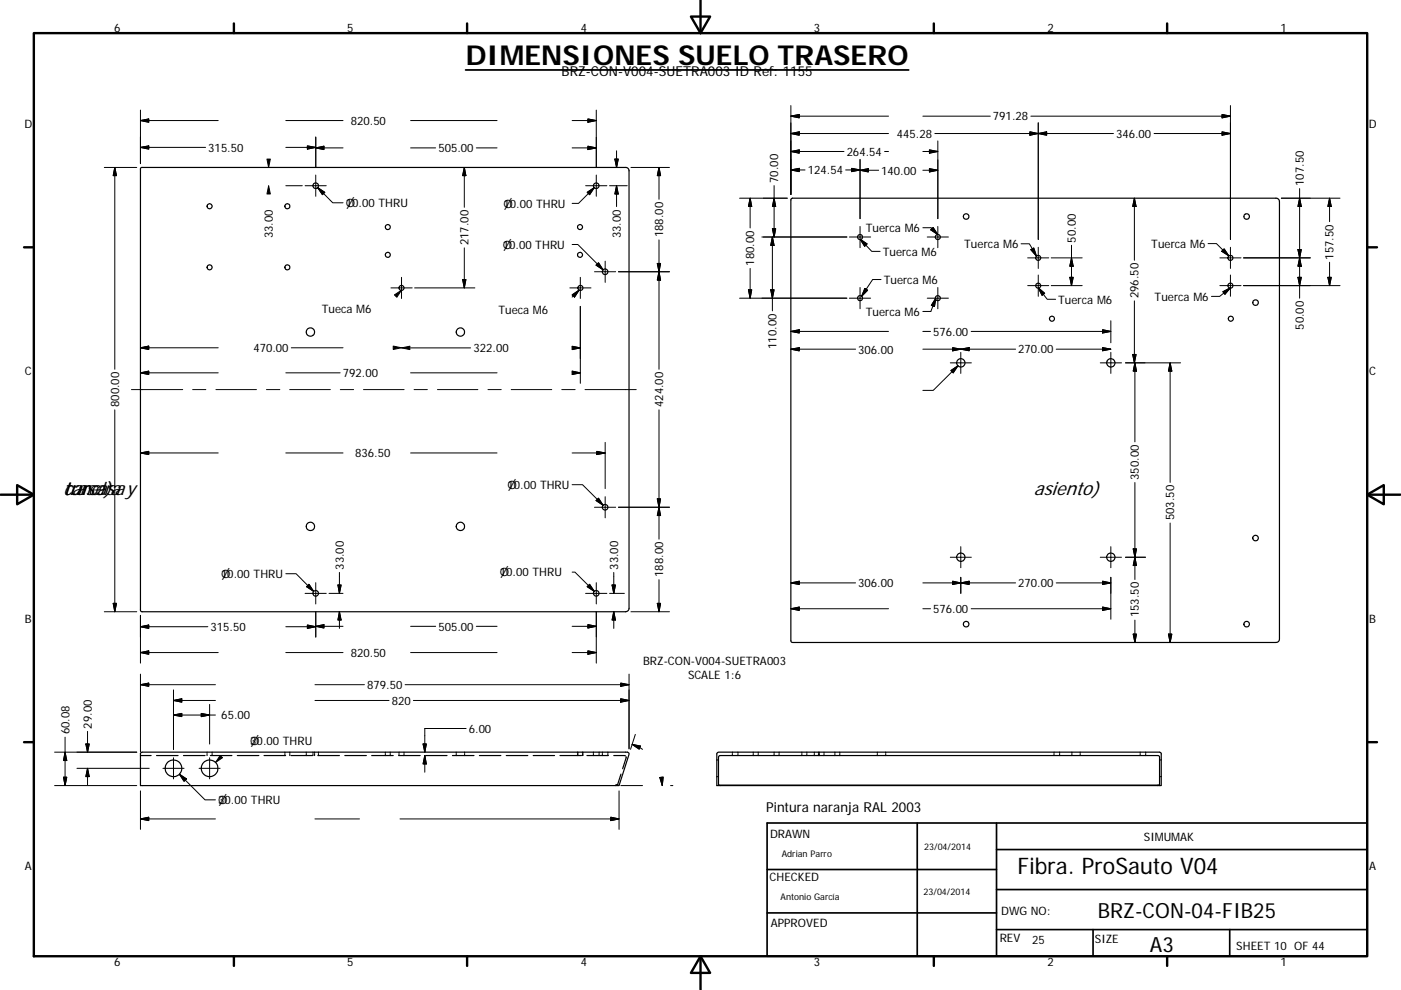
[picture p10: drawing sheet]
<svg xmlns="http://www.w3.org/2000/svg" width="297mm" height="210mm" viewBox="0 0 297 210" stroke-linecap="round" stroke-linejoin="round" font-family="sans-serif">
<g fill="none" stroke="#000" stroke-width=".25">
<path d="M29.9 35.6l102.7-.1a.69 .69 0 0 1 .8 .7v92.8a.72 .72 0 0 1-.8 .8l-102.7-.1-.1-.2v-93.8zM167.7 42.2l.3-.2h102.5a.76 .76 0 0 1 .8 .8v92.8a.72 .72 0 0 1-.8 .7l-102.7-.1-.1-.3zM29.9 159.6l103-.1a.44 .44 0 0 1 .5 .5l-2.1 6.6h-101.5v-6.8zM43.9 159.5v.3M45 159.5v.3M60.4 159.5v.3M61.4 159.5v.3M64.9 159.5v.3M66.4 159.5v.3M66.7 159.5v.3M67.5 159.5v.3M81.7 159.5v.3"/>
<path d="M82.7 159.5v.3M84.6 159.5v.3M85.7 159.5v.3M96.7 159.5v.3M98.5 159.5v.3M122.4 159.5v.3M122.5 159.5v.3M123.5 159.5v.3M123.6 159.5v.3M125.8 159.5v.3M127 159.5v.3M127.7 159.5v.3"/>
<path d="M128.9 159.5v.3M152.1 159.6l93.7-.1 .4 .4v6.7h-.4v-6.1l-.3-.2h-92.8l-.4 .3v6h-.3v-6.7zM155.3 159.5v.3M156.5 159.5v.3M159.7 159.5v.3M160.8 159.5v.3M164.1 159.5v.3M165.2 159.5v.3M170 159.5v.3M171.1 159.5v.3M172.7 159.5v.3M173.5 159.5v.3"/>
<path d="M173.7 159.5v.3M174.7 159.5v.3M177 159.5v.3M178.1 159.5v.3M186 159.5v.3M187.8 159.5v.3M223.5 159.5v.3M224.7 159.5v.3M227.3 159.5v.3M229 159.5v.3M241.7 159.5v.3M242.9 159.5v.3"/>
<path d="M29.8 160.3h2.2M33.2 160.3h4.6M38.9 160.3h4.6M43.9 160v.3M44.6 160.3h4.6M45 160v.3M50.3 160.3h4.6M56 160.3h4.6M60.4 160v.3M61.4 160v.3M61.7 160.3h4.6M64.9 160v.3"/>
<path d="M66.4 160v.3M66.7 160v.3M67.4 160.3h4.6M67.5 160v.3M73.1 160.3h4.6M78.8 160.3h4.6M81.7 160v.3M82.7 160v.3M84.5 160.3h4.6M84.6 160v.3M85.7 160v.3M90.2 160.3h4.6"/>
<path d="M95.9 160.3h4.6M96.7 160v.3M98.5 160v.3M101.6 160.3h4.6M107.3 160.3h4.6M113 160.3h4.6M118.7 160.3h4.6M122.4 160v.3M122.5 160v.3M123.5 160v.3M123.6 160v.3M124.4 160.3h4.6"/>
<path d="M125.8 160v.3M127 160v.3M127.7 160v.3M128.9 160v.3M130.1 160.3h2.5M130.6 166.4l.2 .1M131 166.5l.2 .1M131.7 164.2l-.8 2.3M132.8 160.5l-.8 2.5M152 161.2h.1M152 164.7h.1M152.2 161.2h.1"/>
<path d="M152.2 164.7h.1M152.3 166.6h93.5M152.3 166.4l.4 .1h92.8l.3-.1M155.3 160v.3M156.5 160v.3M159.7 160v.3M160.8 160v.3M164.1 160v.3M165.2 160v.3M170 160v.3M171.1 160v.3M172.7 160v.3"/>
<path d="M173.5 160v.3M173.7 160v.3M174.7 160v.3M177 160v.3M178.1 160v.3M186 160v.3M187.8 160v.3M223.5 160v.3M224.7 160v.3M227.3 160v.3M229 160v.3M241.7 160v.3"/>
<path d="M242.9 160v.3M245.8 161.2h.2M245.8 164.7h.2M246.1 161.2h.1M246.1 164.7h.1"/>
<circle cx="66.9" cy="39.4" r=".58"/>
<circle cx="126.4" cy="39.4" r=".59"/>
<circle cx="44.4" cy="56.7" r=".53"/>
<circle cx="44.4" cy="43.8" r=".53"/>
<circle cx="60.9" cy="56.7" r=".52"/>
<circle cx="60.9" cy="43.8" r=".52"/>
<circle cx="82.2" cy="48.2" r=".53"/>
<circle cx="82.2" cy="54" r=".53"/>
<circle cx="123" cy="48.2" r=".53"/>
<circle cx="123" cy="54" r=".53"/>
<circle cx="128.3" cy="57.6" r=".59"/>
<circle cx="182.4" cy="50.3" r=".53"/>
<circle cx="198.8" cy="50.3" r=".53"/>
<circle cx="204.8" cy="45.9" r=".59"/>
<circle cx="220.1" cy="54.7" r=".53"/>
<circle cx="260.9" cy="54.7" r=".53"/>
<circle cx="264.3" cy="45.9" r=".59"/>
<circle cx="65.8" cy="70.4" r=".88"/>
<circle cx="85.1" cy="61.1" r=".53"/>
<circle cx="97.6" cy="70.4" r=".88"/>
<circle cx="123.1" cy="61.1" r=".53"/>
<circle cx="182.4" cy="63.2" r=".54"/>
<circle cx="198.8" cy="63.2" r=".53"/>
<circle cx="203.7" cy="77" r=".89"/>
<circle cx="220.1" cy="60.6" r=".53"/>
<circle cx="223" cy="67.6" r=".53"/>
<circle cx="235.5" cy="77" r=".88"/>
<circle cx="260.9" cy="60.6" r=".53"/>
<circle cx="261" cy="67.6" r=".52"/>
<circle cx="266.2" cy="64.2" r=".59"/>
<circle cx="65.8" cy="111.7" r=".89"/>
<circle cx="97.6" cy="111.7" r=".89"/>
<circle cx="128.3" cy="107.6" r=".58"/>
<circle cx="203.7" cy="118.2" r=".89"/>
<circle cx="235.5" cy="118.2" r=".89"/>
<circle cx="266.2" cy="114.1" r=".59"/>
<circle cx="66.9" cy="125.8" r=".59"/>
<circle cx="126.4" cy="125.8" r=".6"/>
<circle cx="204.8" cy="132.4" r=".59"/>
<circle cx="264.3" cy="132.4" r=".59"/>
<circle cx="36.8" cy="163" r="1.77"/>
<circle cx="44.4" cy="163" r="1.76"/>
</g>
<g fill="none" stroke="#000" stroke-width=".51">
<path d="M148.5 0v7M7.2 7h282.7v195.8h-282.7zM49.6 5v2M99 5v2M146.5 3.5h4.1l-2.1 3.5zM198 5v2M247.5 5v2M5.1 52.5h2.1M289.9 52.5h2M.1 104.9h7.1M3.6 102.9l3.6 2-3.6 2.1zM289.9 104.9l3.5-2v4.1z"/>
<path d="M289.9 104.9h7M5.1 157.4h2.1M289.9 157.4h2M49.6 202.8v2.1M99 202.8v2.1M148.5 202.8l2.1 3.6h-4.1zM148.5 202.8v7.1M198 202.8v2.1M247.5 202.8v2.1"/>
</g>
<path d="M162.6 174.6h127.3v28.2h-127.3zM194.5 174.6v28.2M211.3 174.6v28.2M162.6 193.6h48.7M162.6 184.4h48.7M211.3 197.2h78.6M211.3 188.7h78.6M211.3 180.2h78.6M231.8 197.2v5.6M260.7 197.2v5.6" fill="none" stroke="#000" stroke-width=".36"/>
<path d="M98.7 14.8h94" fill="none" stroke="#000" stroke-width=".38"/>
<g fill="none" stroke="#000" stroke-width=".21">
<path d="M22.1 35.5h6.9M24.3 35.5v42.8M24.3 35.5l.4 1.8h-.7zM29.8 23.3v11.4M29.8 25.6l1.7-.4v.7zM29.8 31.3l1.7-.4v.7zM29.8 25.6h16.5M29.8 31.3h13.8M60.6 25.6h12.1M60.6 31.3h6.3M60.6 39.4h3.5M64.7 39.4h4.5"/>
<path d="M65.2 30.9l1.7 .4-1.7 .3zM66.9 37.1v4.5M66.9 31.4l1.8-.4v.7zM66.9 31.4h5.8M66.9 29v6.4M67.3 39.8l3.2 3.2h2.2M67.3 39.8l1.6 1-.5 .5zM87.1 25.6h18.3M87.1 31.4h5.3M98.4 35.5l.4 1.8h-.7zM98.4 35.5v8.5M101 31.4h4.4"/>
<path d="M121.3 31.4h5.1M124.2 39.4h4.5M124.6 31l1.8 .4-1.8 .3zM124.6 25.2l1.8 .4-1.8 .3zM126 39.8l-3.3 3.3h-1.4M126.4 23.3v12.1M126.4 37.1v4.5M126.4 25.6h-5.1M129.2 39.4h3.8M130.4 33.7h.7l-.4 1.8zM130.7 32v3.5M130.7 39.4v4.4"/>
<path d="M130.7 39.4l.4 1.7h-.7zM133.8 35.5h8.1M139.7 35.5l.4 1.8h-.7zM139.7 35.5v6.8M164.1 39.4v10.9M167.7 22.4v18.9M167.7 24.6l1.8-.3v.7zM167.7 28.3l1.8-.3v.7zM167.7 32.1l1.8-.3v.7zM167.7 36l1.8-.3v.7zM167.7 28.3h20.7M167.7 24.6h20.7"/>
<path d="M167.7 32.1h11.2M167.7 36h3M179.3 36h3M180.6 35.7l1.7 .3-1.7 .4zM182.3 36.1l1.8-.3v.7zM182.3 36.1h4M182.3 33.8v12.6M187.6 32.1h.8M195.7 24.6h14.3M195.7 32.1h3.1M197.1 35.8l1.7 .3-1.7 .4zM197.1 31.8l1.7 .3-1.7 .4z"/>
<path d="M198.2 28.3h37.9M198.8 36.1h-3.1M198.8 29.9v16.5M218.4 28l1.7 .3-1.7 .4zM220.1 26.1v24.7M220.1 28.3l1.8-.3v.7zM259.1 28l1.8 .3-1.8 .4zM259.1 24.3l1.8 .3-1.8 .4zM260.9 22.4v28.4M260.9 28.3h-16.2M260.9 24.6h-42.3M85.1 58.8v4.5"/>
<path d="M98.1 59.3h.7l-.4 1.8zM98.4 52.6v8.5M121.3 51.9h1.2l5.4 5.3M123 58.8v4.5M124.5 40.8l1.5-1-1 1.5zM126 57.6h4.5M126.9 55.7l1 1.5-1.5-1zM128.3 55.4v4.5M131.1 57.6h10.8M139.4 55.9h.7l-.4 1.7zM139.7 57.6l.4 1.8h-.7zM139.7 50.9v27.4"/>
<path d="M156.8 42h10.1M159 42l.4 1.8h-.7zM159 42v6.3M159 56.9v6.3M161.5 50.3h18.1M163.8 50.3l.3 1.7h-.7zM163.8 48.5h.7l-.4 1.8zM163.8 50.3v15.6M164.1 42l.4 1.8h-.7zM180.1 50.3h4.5M182.3 48v4.5M182.4 50.8l.9 1.4 .5-.5-1.4-.9 2.4 2.5h1.8"/>
<path d="M186.8 59.3h-1.8l-2.3 3.5M195.7 48.3h1.7l1.4 1.4M196.6 50.3h4.5M198.8 49.6l-1-1.3-.5 .4 1.5 1M198.8 48v4.5M216.5 51.7h1.7l1.5 2.6M217.9 54.7h4.5M218.6 53l.6-.4 .5 1.7zM220.1 52.5v4.4M220.1 58.3v4.5M222.9 54.7h6.5M226.8 58.8h.7l-.3 1.8z"/>
<path d="M227.2 54.7l.3 1.8h-.7zM227.2 52v8.6M240.5 42v13.2M240.5 42l.4 1.8h-.7zM256.1 51.7h1.8l2.6 2.6M258.6 54.7h4.5M259.5 52.8l1 1.5-1.5-1zM260.9 52.5v4.4M260.9 58.3v4.5M263.6 54.7h14.2M271.7 42h12.4M275.2 52.9h.7l-.4 1.8z"/>
<path d="M275.2 58.8h.7l-.4 1.8zM275.5 40v23.2M275.5 42l.4 1.8h-.7zM275.5 54.7l.4 1.8h-.7zM281.5 58.8h.8l-.4 1.8zM281.9 42v5M281.9 42l.4 1.8h-.8zM281.9 55.6v5M29.8 73.8l1.7-.4v.7zM29.8 79.1l1.7-.4v.7zM29.8 73.8h16.5M29.8 79.1h16.5"/>
<path d="M60.6 79.1h11.5M61.8 73.8h10.9M82.9 61.1h4.5M87.1 79.1h18.3M87.1 73.8h12.7M87.9 61.1h12.8M120.8 61.1h4.5M121.3 73.5l1.7 .3-1.7 .3M121.3 78.7l1.7 .4-1.7 .3M121.3 73.8h1.7M121.3 79.1h1.7M121.3 62.5l1.5-1-1 1.5z"/>
<path d="M122.8 61.5l-1.5 1.5M123 65v16.3M156.8 63.2h22.8M158.7 61.5h.7l-.4 1.7zM163.4 61.5h.7l-.3 1.7zM167.7 70.3h20.7M167.7 70.3l1.8-.4v.7zM167.7 74.1l1.8-.4v.7zM167.7 74.1h13.7M180.1 63.2h4.5M182.3 61v4.5M183.4 61.2l.6 .4-1.3 1.2z"/>
<path d="M195.7 70.3h1.6M196.6 63.2h4.5M198.4 63.3l-.3 1.7-.6-.2zM198.4 63.3l-1 2.8h-1.7M198.8 61v4.5M201.5 77h4.4M201.6 78.6l1.5-1-1 1.5zM202 73.7l1.7 .4-1.7 .3zM203.1 77.6l-5.2 5.2h-2.2M203.7 74.7v4.5M203.7 74.1l1.8-.4v.7zM215.3 74.1h-19.6"/>
<path d="M217.9 60.6h4.5M220.2 61.1l1.8 2.4h1.8M220.2 61.1l1.3 1.1-.6 .4-.7-1.4M222.9 60.6h6.5M223.9 74.1h11.6M233.3 77h4.5M233.8 73.7l1.7 .4-1.7 .3zM233.8 69.9l1.7 .4-1.7 .3zM235.5 70.3h-29.6M235.5 68v4.7M235.5 74.7v4.5M238.6 77h11.7"/>
<path d="M240.2 75.2h.7l-.4 1.8zM240.5 63.8v13.2M240.6 77v16.7M240.6 77l.4 1.7h-.7zM248.1 77v25.3M248.1 77l.4 1.7h-.8zM258.6 60.6h4.5M260.8 61.1l-1.1 1.3-.4-.5 1.5-.8-2.2 1.8h-1.7M263.6 60.6h20.5M24.3 86.9v42.9M27.9 82.6h10.8M29.8 96.1l1.7-.4v.7z"/>
<path d="M40.8 82.6h2.8M45.8 82.6h8.6M46.3 96.1h-16.5M56.5 82.6h2.8M60.6 96.1h12.1M61.4 82.6h8.6M72.2 82.6h2.8M77.1 82.6h8.6M87.1 96.1h18.3M87.8 82.6h2.8M92.7 82.6h8.6M103.5 82.6h2.8"/>
<path d="M108.4 82.6h8.6M119.1 82.6h2.8M121.3 96.1h7M124 82.6h10.9M126.5 95.7l1.8 .4-1.8 .3zM128.3 93.8v9.8M139.7 86.9v27.5M121.3 102.8h2.2l4.4 4.4M126 107.6h4.5M126.9 105.7l1 1.5-1.5-1zM128.3 105.3v4.5M131.1 107.6h10.8"/>
<path d="M139.4 105.8h.7l-.4 1.8zM139.7 107.6l.4 1.7h-.7zM201.5 118.2h4.4M203.7 116v4.4M233.3 118.2h4.5M235.5 116v4.4M238.6 118.2h4.3M240.3 116.4h.7l-.4 1.8zM240.6 118.2l.4 1.8h-.7zM240.6 102.3v20.6M248.1 110.9v25.4M22.1 129.8h6.9"/>
<path d="M24 128h.7l-.4 1.8zM29.8 130.5v10.2M29.8 132.9l1.7-.3v.7zM29.8 138.4l1.7-.4v.8zM29.8 132.9h14.3M46.3 138.4h-16.5M60.6 138.4h12.1M60.6 121.7h2.2l3.7 3.7M64.7 125.9h4.5M65.2 132.6l1.7 .3-1.7 .4zM65.5 123.9l1 1.5-1.5-1zM66.9 123.6v4.5"/>
<path d="M66.9 132.9h-6.3M66.9 132.8l1.8-.3v.7zM66.9 129.8v5.3M69.8 125.9h2.9M71.6 124.1h.7l-.3 1.8zM72 121.4v4.5M72 129.8v3.5M72 129.8l.3 1.7h-.7zM72.7 132.8h-5.8M87.1 138.4h18.3M87.1 132.8h5.3M101 132.8h4.4"/>
<path d="M121.3 138.4h5.1M121.3 121.3h.6l4.1 4.1M121.3 132.8h5.1M124.2 125.9h4.5M124.6 132.5l1.8 .3-1.8 .4zM124.6 138l1.8 .4-1.8 .4zM125 123.9l1 1.5-1.5-1zM126.4 123.6v4.5M126.4 129.8v10.9M129.2 125.9h3.2M129.8 124.1h.7l-.4 1.8zM130.1 129.8l.4 1.7h-.7z"/>
<path d="M130.1 121.4v4.5M130.1 129.8v3.5M133.8 129.8h8.1M139.4 128h.7l-.4 1.8zM139.7 123v6.8M167.7 123.6l1.8-.3v.7zM167.7 129.1l1.8-.3v.7zM167.7 123.6h13.7M167.7 129.1h20.7M195.7 123.6h19.6M195.7 129.1h1.6M202 123.3l1.7 .3-1.7 .4z"/>
<path d="M203.7 122.4v3.5M203.7 123.6l1.8-.3v.7zM205.9 129.1h29.6M233.8 123.3l1.7 .3-1.7 .4zM233.8 128.8l1.7 .3-1.7 .4zM235.5 122.4v8.9M235.5 123.6h-11.6M240.3 134.5h.7l-.4 1.8zM240.6 131.5v4.8M247.7 134.5h.8l-.4 1.8zM11.6 159.5h17.4M13.8 156.4v10.2"/>
<path d="M13.8 159.5l.4 1.8h-.7zM18.2 157.8h.7l-.3 1.7zM18.6 155.1v4.4M29.8 145.2l1.7-.3v.7zM29.8 145.2h15.9M29.8 143v16.5M36.8 151.7l1.7-.4v.7zM36.8 148.6l1.7-.4v.7zM36.8 146.3v12.7M42.7 151.3l1.7 .4-1.7 .3zM44.4 149.4v8.4M45.7 151.7h-8.9"/>
<path d="M45.7 148.6h-8.9M66.8 145.2h10.5M66.8 148.6h15.7M85.9 145.2h47.5M87.6 148.6h45.8M89.7 157.8h.7l-.3 1.7zM98.8 154.5h-8.7v5M131.6 148.2l1.8 .4-1.8 .3zM131.6 144.9l1.8 .3-1.8 .4zM133.4 143v15.9M134 157.9l1.8 .3-.3 .7zM134 157.9l2.2 1"/>
<path d="M134.7 155.8l-1 3.1M11.6 166.6h17.4M13.5 164.8h.7l-.4 1.8zM16.3 163h15.3M18.6 163v3.5M18.6 163l.3 1.7h-.7zM29.8 173.7l1.7-.4v.8zM29.8 167.7v8.2M29.8 173.7h15.9M34.5 163h4.5M36.8 160.7v4.5M38 164.2l5.5 5.5h2.2"/>
<path d="M38 164.2l1.5 1-.5 .5zM42.2 163h4.5M44.4 160.7v4.5M66.8 173.7h9.4M90.1 160.3v3.5M90.1 160.3l.3 1.7h-.7zM129.5 173.3l1.8 .4-1.8 .4zM131.3 173.7h-46.5M131.3 167.7v8.2M131.6 166.6h4.6M139.9 164.9l.7-.1-.2 1.8zM140.2 164.9l.2 1.7"/>
<path d="M142.2 166.6h.5"/>
</g>
<g fill="#000" stroke="#000" stroke-width=".21">
<path d="M24.3 35.5l.4 1.8h-.7zM29.8 25.6l1.7-.4v.7zM29.8 31.3l1.7-.4v.7zM56.6 33.7h.7l-.3 1.8zM65.2 30.9l1.7 .4-1.7 .3zM66.9 31.4l1.8-.4v.7zM98.4 35.5l.4 1.8h-.7zM124.6 31l1.8 .4-1.8 .3zM124.6 25.2l1.8 .4-1.8 .3zM130.4 33.7h.7l-.4 1.8zM139.7 35.5l.4 1.8h-.7zM167.7 24.6l1.8-.3v.7z"/>
<path d="M167.7 28.3l1.8-.3v.7zM167.7 32.1l1.8-.3v.7zM167.7 36l1.8-.3v.7zM180.6 35.7l1.7 .3-1.7 .4zM182.3 36.1l1.8-.3v.7zM197.1 35.8l1.7 .3-1.7 .4zM197.1 31.8l1.7 .3-1.7 .4zM218.4 28l1.7 .3-1.7 .4zM220.1 28.3l1.8-.3v.7zM259.1 28l1.8 .3-1.8 .4zM259.1 24.3l1.8 .3-1.8 .4zM57 39.4l.3 1.7h-.7z"/>
<path d="M67.3 39.8l1.6 1-.5 .5zM98.1 59.3h.7l-.4 1.8zM124.5 40.8l1.5-1-1 1.5zM126.9 55.7l1 1.5-1.5-1zM130.7 39.4l.4 1.7h-.7zM139.4 55.9h.7l-.4 1.7zM139.7 57.6l.4 1.8h-.7zM159 42l.4 1.8h-.7zM163.8 48.5h.7l-.4 1.8zM163.8 50.3l.3 1.7h-.7zM164.1 42l.4 1.8h-.7zM182.3 50.7l1.5 1-.5 .5z"/>
<path d="M197.3 48.7l.5-.4 1 1.5zM218.6 53l.6-.4 .5 1.7zM226.8 58.8h.7l-.3 1.8zM227.2 54.7l.3 1.8h-.7zM240.5 42l.4 1.8h-.7zM259.5 52.8l1 1.5-1.5-1zM275.2 52.9h.7l-.4 1.8zM275.2 58.8h.7l-.4 1.8zM275.5 42l.4 1.8h-.7zM275.5 54.7l.4 1.8h-.7zM281.5 58.8h.8l-.4 1.8zM281.9 42l.4 1.8h-.8z"/>
<path d="M29.8 73.8l1.7-.4v.7zM29.8 79.1l1.7-.4v.7zM83.4 73.4l1.7 .4-1.7 .3zM83.6 62.5l1.5-.9-1 1.5zM85.1 73.8l1.8-.4v.7zM121.3 73.4l1.7 .4-1.7 .3zM121.3 78.7l1.7 .4-1.7 .3zM121.3 62.5l1.5-1-1 1.5zM158.7 61.5h.7l-.4 1.7zM163.4 61.5h.7l-.3 1.7zM167.7 70.3l1.8-.4v.7zM167.7 74.1l1.8-.4v.7z"/>
<path d="M183.4 61.2l.6 .4-1.3 1.2zM198.4 63.2l-.3 1.8-.6-.2zM202 73.7l1.7 .4-1.7 .3zM201.6 78.6l1.5-1-1 1.5zM203.7 74.1l1.8-.4v.7zM220.1 61l1.4 1.2-.6 .4zM233.8 73.7l1.7 .4-1.7 .3zM233.8 69.9l1.7 .4-1.7 .3zM240.2 75.2h.7l-.4 1.8zM240.6 77l.4 1.7h-.7zM248.1 77l.4 1.7h-.8zM259.3 61.9l1.6-.9-1.2 1.4z"/>
<path d="M29.8 96.1l1.7-.4v.7zM126.5 95.7l1.8 .4-1.8 .3zM126.9 105.7l1 1.5-1.5-1zM139.4 105.8h.7l-.4 1.8zM139.7 107.6l.4 1.7h-.7zM240.3 116.4h.7l-.4 1.8zM240.6 118.2l.4 1.8h-.7zM24 128h.7l-.4 1.8zM29.8 132.9l1.7-.3v.7zM29.8 138.4l1.7-.4v.8zM65.5 123.9l1 1.5-1.5-1zM65.2 132.6l1.7 .3-1.7 .4z"/>
<path d="M66.9 132.8l1.8-.3v.7zM71.6 124.1h.7l-.3 1.8zM72 129.8l.3 1.7h-.7zM125 123.9l1 1.5-1.5-1zM124.6 132.5l1.8 .3-1.8 .4zM124.6 138l1.8 .4-1.8 .4zM129.8 124.1h.7l-.4 1.8zM130.1 129.8l.4 1.7h-.7zM139.4 128h.7l-.4 1.8zM167.7 123.6l1.8-.3v.7zM167.7 129.1l1.8-.3v.7zM202 123.3l1.7 .3-1.7 .4z"/>
<path d="M203.7 123.6l1.8-.3v.7zM233.8 123.3l1.7 .3-1.7 .4zM233.8 128.8l1.7 .3-1.7 .4zM240.3 134.5h.7l-.4 1.8zM247.7 134.5h.8l-.4 1.8zM18.2 157.8h.7l-.3 1.7zM29.8 145.2l1.7-.3v.7zM36.8 151.7l1.7-.4v.7zM36.8 148.6l1.7-.4v.7zM42.7 151.3l1.7 .4-1.7 .3zM89.7 157.8h.7l-.3 1.7zM131.6 148.2l1.8 .4-1.8 .3z"/>
<path d="M131.6 144.9l1.8 .3-1.8 .4zM134 157.9l1.8 .3-.3 .7zM13.5 164.8h.7l-.4 1.8zM13.8 159.5l.4 1.8h-.7zM18.6 163l.3 1.7h-.7zM29.8 173.7l1.7-.4v.8zM38 164.2l1.5 1-.5 .5zM46.7 160.2l.5 .5-1.5 1zM90.1 160.3l.3 1.7h-.7zM129.5 173.3l1.8 .4-1.8 .4zM139.9 164.9l.7-.1-.2 1.8z"/>
</g>
<text font-size="5.8" x="98.7" y="13.9">DIMENSIONES SUELO TRASERO</text>
<text font-size="4.8" x="215.7" y="185.3">Fibra. ProSauto V04</text>
<g font-size="4.4">
<text x="232.8" y="194.6">BRZ-CON-04-FIB25</text>
<text x="243.8" y="201.8">A3</text>
</g>
<g font-size="4.1">
<text x="13.5" y="104.9">carcasa</text>
<text x="13.5" y="104.9">trasera y</text>
<text x="13.5" y="104.9">tunel)</text>
<text x="219.2" y="104.9">asiento)</text>
</g>
<g font-size="2.9">
<text x="119.1" y="16">BRZ-CON-V004-SUETRA003 ID Ref: 1155</text>
<text x="162.5" y="172.2">Pintura naranja RAL 2003</text>
</g>
<g font-size="2.5">
<text x="24.2" y="6.8">6</text>
<text x="73.6" y="6.8">5</text>
<text x="123.1" y="6.8">4</text>
<text x="172.6" y="6.8">3</text>
<text x="222.1" y="6.8">2</text>
<text x="271.5" y="6.8">1</text>
<text x="5.2" y="27.1">D</text>
<text x="74.4" y="26.5">820.50</text>
<text x="190.2" y="29.2">445.28</text>
<text x="210.5" y="25.5">791.28</text>
<text x="236.6" y="29.2">346.00</text>
<text x="290.2" y="27.1">D</text>
<text x="44.2" y="32.2">315.50</text>
<text x="92.9" y="32.3">505.00</text>
<text x="179.5" y="33">264.54</text>
<text x="165" y="38.8" transform="rotate(-90 165 38.8)">70.00</text>
<text x="171.3" y="37">124.54</text>
<text x="186.8" y="37">140.00</text>
<text x="276.4" y="39.5" transform="rotate(-90 276.4 39.5)">107.50</text>
<text x="73.3" y="43.9">10.00 THRU</text>
<text x="106.7" y="44">10.00 THRU</text>
<text x="57.9" y="50.5" transform="rotate(-90 57.9 50.5)">33.00</text>
<text x="99.4" y="52" transform="rotate(-90 99.4 52)">217.00</text>
<text x="106.6" y="52.8">10.00 THRU</text>
<text x="131.6" y="50.5" transform="rotate(-90 131.6 50.5)">33.00</text>
<text x="140.6" y="50.3" transform="rotate(-90 140.6 50.3)">188.00</text>
<text x="183.6" y="49.2">Tuerca M6</text>
<text x="204.4" y="52.6">Tuerca M6</text>
<text x="228.1" y="51.5" transform="rotate(-90 228.1 51.5)">50.00</text>
<text x="244.1" y="52.6">Tuerca M6</text>
<text x="159.9" y="56.4" transform="rotate(-90 159.9 56.4)">180.00</text>
<text x="187.2" y="54.2">Tuerca M6</text>
<text x="282.8" y="55.1" transform="rotate(-90 282.8 55.1)">157.50</text>
<text x="187.4" y="60.2">Tuerca M6</text>
<text x="224.3" y="64.4">Tuerca M6</text>
<text x="241.4" y="63.2" transform="rotate(-90 241.4 63.2)">296.50</text>
<text x="244.8" y="63.8">Tuerca M6</text>
<text x="68.2" y="66.4">Tueca M6</text>
<text x="105.7" y="66.7">Tueca M6</text>
<text x="183.6" y="67">Tuerca M6</text>
<text x="197.8" y="71.2">576.00</text>
<text x="276.4" y="70" transform="rotate(-90 276.4 70)">50.00</text>
<text x="53.7" y="74.7">470.00</text>
<text x="100.4" y="74.7">322.00</text>
<text x="164.7" y="74" transform="rotate(-90 164.7 74)">110.00</text>
<text x="181.9" y="75">306.00</text>
<text x="215.9" y="75">270.00</text>
<text x="5.3" y="79.6">C</text>
<text x="72.7" y="80">792.00</text>
<text x="290.3" y="79.6">C</text>
<text x="25.3" y="86.4" transform="rotate(-90 25.3 86.4)">800.00</text>
<text x="140.6" y="86.4" transform="rotate(-90 140.6 86.4)">424.00</text>
<text x="75.3" y="97">836.50</text>
<text x="241.5" y="101.8" transform="rotate(-90 241.5 101.8)">350.00</text>
<text x="107.6" y="103.7">10.00 THRU</text>
<text x="249" y="110.3" transform="rotate(-90 249 110.3)">503.50</text>
<text x="46.9" y="122.6">10.00 THRU</text>
<text x="72.9" y="120.8" transform="rotate(-90 72.9 120.8)">33.00</text>
<text x="106" y="122.2">10.00 THRU</text>
<text x="131" y="120.8" transform="rotate(-90 131 120.8)">33.00</text>
<text x="140.6" y="122.4" transform="rotate(-90 140.6 122.4)">188.00</text>
<text x="181.9" y="124.5">306.00</text>
<text x="215.9" y="124.5">270.00</text>
<text x="197.8" y="130">576.00</text>
<text x="241.5" y="131" transform="rotate(-90 241.5 131)">153.50</text>
<text x="5.3" y="132.1">B</text>
<text x="44.6" y="133.8">315.50</text>
<text x="92.9" y="133.7">505.00</text>
<text x="290.3" y="132.1">B</text>
<text x="74.4" y="139.3">820.50</text>
<text x="136.4" y="141.1">BRZ-CON-V004-SUETRA003</text>
<text x="77.8" y="146.1">879.50</text>
<text x="83.1" y="149.5">820</text>
<text x="145.9" y="144">SCALE 1:6</text>
<text x="14.7" y="155.8" transform="rotate(-90 14.7 155.8)">60.08</text>
<text x="19.5" y="154.5" transform="rotate(-90 19.5 154.5)">29.00</text>
<text x="46.9" y="152.5">65.00</text>
<text x="99.4" y="155.4">6.00</text>
<text x="53.1" y="158">30.00 THRU</text>
<text x="46.3" y="170.5">30.00 THRU</text>
<text x="163.3" y="177.7">DRAWN</text>
<text x="242.5" y="178.3">SIMUMAK</text>
<text x="5.3" y="184.5">A</text>
<text x="290.3" y="184.5">A</text>
<text x="163.2" y="187">CHECKED</text>
<text x="163.4" y="196.6">APPROVED</text>
<text x="212.3" y="194">DWG NO:</text>
<text x="212" y="199.7">REV</text>
<text x="218.8" y="200.2">25</text>
<text x="232.2" y="200">SIZE</text>
<text x="262.1" y="201.4">SHEET 10 OF 44</text>
<text x="24.2" y="204.9">6</text>
<text x="73.6" y="204.9">5</text>
<text x="123.1" y="204.9">4</text>
<text x="172.6" y="204.9">3</text>
<text x="222.1" y="204.9">2</text>
<text x="271.5" y="204.9">1</text>
</g>
<g font-size="2.3">
<text x="73.3" y="43.9">⌀</text>
<text x="106.7" y="44">⌀</text>
<text x="106.6" y="52.8">⌀</text>
<text x="107.6" y="103.7">⌀</text>
<text x="46.9" y="122.6">⌀</text>
<text x="106" y="122.2">⌀</text>
<text x="53" y="158">⌀</text>
<text x="46.2" y="170.5">⌀</text>
</g>
<g font-size="1.9">
<text x="165.7" y="181.7">Adrian Parro</text>
<text x="195.9" y="180.4">23/04/2014</text>
<text x="165.5" y="191">Antonio García</text>
<text x="195.8" y="189.9">23/04/2014</text>
</g>
</svg>
